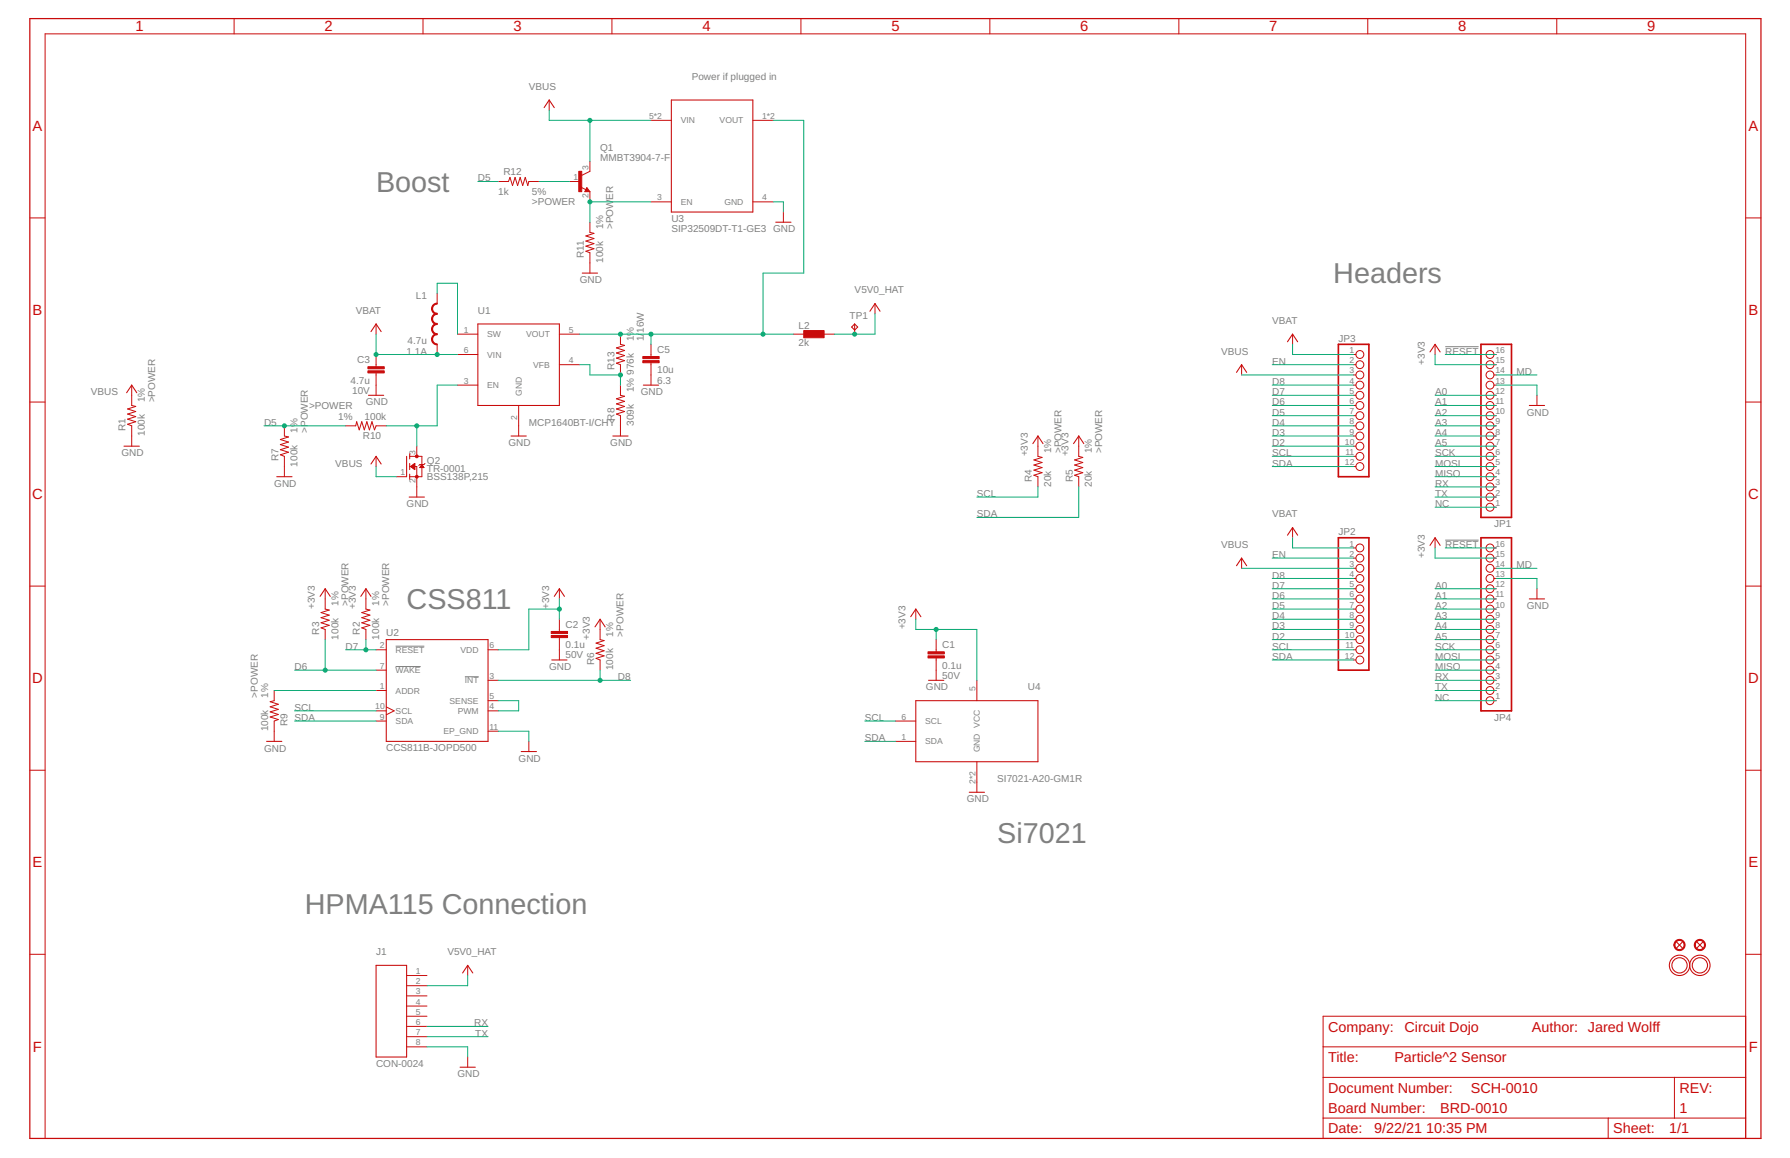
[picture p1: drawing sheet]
<svg xmlns="http://www.w3.org/2000/svg" width="432mm" height="279mm" viewBox="0 0 432 279" stroke-linecap="round" stroke-linejoin="round" font-family="sans-serif">
<path d="M348.6 83.7h8.1M348.6 130.3h8.1M95.4 155.9h7M95.4 160.8h6.1M112.1 163.3h3.4" fill="none" stroke="#808080" stroke-width=".24"/>
<g fill="none" stroke="#c90b0b" stroke-width=".25">
<path d="M131.3 26l1.2-1.9 1.2 1.9M161.9 24.1h19.7v27.1h-19.7zM141.6 45.7l.1 .3h-.4l.3-.5 .4 .6h-.7M187.1 53.6h3.7M115.3 78.2h19.6v19.6h-19.6zM140.5 65.9h3.6M206.2 78.2l.7 .7-.7 .8-.8-.8zM209.8 75.1l1.3-1.8 1.2 1.8M30.5 94.8l1.3-1.9 1.2 1.9M88.9 95.4h3.7M89.5 80l1.2-1.8 1.2 1.8M155.2 92.9h3.7"/>
<path d="M298.3 89.9l1.2-1.9 1.2 1.9M310.6 82.5l1.2-1.9 1.2 1.9M345 84.9l1.2-1.8 1.2 1.8M368.9 97.8h3.7M29.9 107.7h3.7M66.8 115h3.6M89.5 112l1.2-1.9 1.2 1.9M98.1 110.1v4.9M98.7 119.9h3.7M98.8 109.5v1.2M98.8 111.8v1.5M98.8 114.4v1.2"/>
<path d="M123.3 105.2h3.7M147.8 105.2h3.7M249.2 107l1.2-1.8 1.2 1.8M259 107l1.2-1.8 1.3 1.8M298.3 136.5l1.2-1.8 1.2 1.8M310.6 129.1l1.2-1.8 1.2 1.8M345 131.6l1.2-1.8 1.2 1.8M77.2 143.9l1.2-1.9 1.3 1.9M87 143.9l1.3-1.9 1.2 1.9M93.2 154.3h24.5v24.6h-24.5zM133.1 159.2h3.7M133.7 143.9l1.2-1.9 1.3 1.9"/>
<path d="M143.5 151.3l1.3-1.9 1.2 1.9M219.7 148.8l1.2-1.8 1.2 1.8M368.9 144.5h3.7M64.3 178.9h3.7M220.9 169.1h29.5v14.7h-29.5zM224 164.1h3.7M125.7 181.3h3.7M233.8 191.2h3.7M90.7 232.9h7.4v22.1h-7.4zM111.6 234.8l1.2-1.9 1.2 1.9M404.4 227.3l1.5 1.4M405.9 227.3l-1.5 1.4"/>
<path d="M409.3 227.3l1.5 1.4M410.8 227.3l-1.5 1.4M111 257.5h3.7"/>
<circle cx="405.2" cy="232.9" r="1.84"/>
<circle cx="405.2" cy="232.9" r="2.46"/>
<circle cx="410.1" cy="232.9" r="1.84"/>
<circle cx="410.1" cy="232.9" r="2.46"/>
</g>
<g fill="#c90b0b" stroke="#c90b0b" stroke-width=".24">
<path d="M409.1 227.1a1.35 1.35 0 0 1 2.1 .2 1.35 1.35 0 0 1-.8 2 1.35 1.35 0 0 1-1.7-1.3h.3a1.11 1.11 0 0 1 1.6-.9 1.11 1.11 0 0 1 .1 1.8 1.11 1.11 0 0 1-1.7-.6v-.3h-.3z" fill-rule="evenodd"/>
<path d="M404.2 227.1a1.35 1.35 0 0 1 2.1 .2 1.35 1.35 0 0 1-.8 2 1.35 1.35 0 0 1-1.7-1.3h.2a1.1 1.1 0 0 1 1.6-1 1.1 1.1 0 0 1 .3 1.8 1.1 1.1 0 0 1-1.8-.5l-.1-.3h-.2z" fill-rule="evenodd"/>
<path d="M104.5 73.5l1-.4v.3l-.8 .3-.3 .8h-.3z" fill-rule="evenodd"/>
<path d="M104.1 74.5h.3l.3 .8 .8 .3v.2a1.34 1.34 0 0 1-1.4-1.3z" fill-rule="evenodd"/>
<path d="M104.5 76l1-.4v.2l-.8 .4-.3 .7h-.3z" fill-rule="evenodd"/>
<path d="M104.1 76.9h.3l.3 .8 .8 .3v.3a1.34 1.34 0 0 1-1.4-1.4z" fill-rule="evenodd"/>
<path d="M104.5 78.4l1-.4v.3l-.8 .3-.3 .8h-.3z" fill-rule="evenodd"/>
<path d="M104.1 79.4h.3l.3 .8 .8 .3v.3a1.34 1.34 0 0 1-1.4-1.4z" fill-rule="evenodd"/>
<path d="M104.5 80.9l1-.4v.3l-.8 .3-.3 .8h-.3z" fill-rule="evenodd"/>
<path d="M104.1 81.9h.3l.3 .7 .8 .4v.2a1.34 1.34 0 0 1-1.4-1.3z" fill-rule="evenodd"/>
<circle cx="100.5" cy="115" r=".34"/>
<circle cx="100.5" cy="110.1" r=".34"/>
</g>
<path d="M322.9 83.1h7.3v31.9h-7.3zM357.3 83.1h7.3v41.7h-7.3zM322.9 129.8h7.3v31.9h-7.3zM357.3 129.8h7.3v41.7h-7.3z" fill="none" stroke="#c90b0b" stroke-width=".4"/>
<g fill="none" stroke="#c90b0b" stroke-width=".24">
<path d="M56.5 4.5v3.7M102 4.5v3.7M147.6 4.5v3.7M193.2 4.5v3.7M238.8 4.5v3.7M284.4 4.5v3.7M329.9 4.5v3.7M375.5 4.5v3.7M132.5 24.1v2.5M142.3 38.9v2.4l-2 1M157 29h4.9M181.6 29h4.9"/>
<path d="M7.2 52.6h3.7M120.2 43.8h2.5l.3-1 .6 2 .6-2 .7 2 .6-2 .6 2 .6-2 .6 2 .3-1h2.4M137.4 43.8h2.4M140.1 45.2l1.2 .6M141.6 45.3l.7 .9h-1.2zM142.3 46.2v2.5M142.3 53.6v2.5l1 .2-2 .6 2 .7-2 .6 2 .6-2 .6 2 .6-2 .6 1 .4v4.9M157 48.7h4.9M181.6 48.7h4.9M189 51.2v2.4M421.1 52.6h3.7M90.7 78.2v2.4"/>
<path d="M105.5 70.8v2.5M206.2 78.2v2.4M211.1 73.3v2.4M7.2 97h3.7M31.8 92.9v4.9l.9 .3-1.9 .6 1.9 .6-1.9 .6 1.9 .6-1.9 .6 1.9 .6-1.9 .7 1 .3v5M90.7 85.5v3M90.7 90v5.4M105.5 83.1v2.4M110.4 92.9h4.9M110.4 85.5h4.9M110.4 80.6h4.9M125.1 97.8v7.4"/>
<path d="M134.9 88h4.9M134.9 80.6h4.9M149.7 92.9v2.5l1 .2-2 .6 2 .6-2 .7 2 .6-2 .6 2 .6-2 .6 1 .4v4.9M149.7 80.6v2.5l1 .2-2 .6 2 .7-2 .6 2 .6-2 .6 2 .6-2 .6 1 .4v2.5M157 83.1v2.9M157 87.5v5.4M191.4 80.6h2.5M198.8 80.6h2.5M299.5 88v2.5M311.8 80.6v2.5M326.5 97.8h.6M326.5 95.4h.6"/>
<path d="M326.5 92.9h.6M326.5 90.5h.6M326.5 88h.6M326.5 85.5h.6M346.2 83.1v2.4M360.4 97.8h.5M360.4 95.4h.5M360.4 92.9h.5M360.4 90.5h.5M360.4 88h.5M360.4 85.5h.5M370.8 95.4v2.4"/>
<path d="M421.1 97h3.7M68.6 102.7v2.5l1 .2-2 .6 2 .7-2 .6 2 .6-2 .6 2 .6-2 .6 1 .4v4.9M83.4 102.7h2.4l.2-1 .7 2 .6-2 .6 2 .6-2 .6 2 .6-2 .6 2 .4-1h2.5M90.7 110.1v2.5M95.6 115h2.5M98.8 110.1h3v4.9h-3M98.8 112.6h1.7v7.3M99.1 112.6l1-.8v1.5zM99.2 112.5h.9M99.2 112.7h.9M99.4 112.8h.7M99.4 112.3h.7"/>
<path d="M99.5 112.2h.6M99.5 112.9h.6M99.7 112.1h.4M99.7 113h.4M99.8 113.1h.3M99.8 112h.3M100 113.3h.1M100 111.9h.1M100.5 107.7v2.4M101.3 112.8h1M101.4 112.7h.8M101.4 112.6h.7"/>
<path d="M101.5 112.5h.5M101.6 112.3h.3M101.7 112.2h.2M101.7 112.1h.1M101.8 112.1l.5 .7h-1zM102.5 111.8l-.2 .3h-1l-.3 .2M250.4 105.2v4.9l1 .3-2 .6 2 .6-2 .6 2 .6-2 .6 2 .6-2 .7 1 .3v2.5M260.2 105.2v4.9l1 .3-2 .6 2 .6-2 .6 2 .6-2 .6 2 .6-2 .7 1 .3v2.5M326.5 112.6h.6M326.5 110.1h.6M326.5 107.7h.6M326.5 105.2h.6"/>
<path d="M326.5 102.7h.6M326.5 100.3h.6M360.4 119.9h.5M360.4 117.5h.5M360.4 115h.5M360.4 112.6h.5M360.4 110.1h.5M360.4 107.7h.5M360.4 105.2h.5M360.4 102.7h.5M360.4 100.3h.5M299.5 134.7v2.4"/>
<path d="M311.8 127.3v2.5M326.5 132.2h.6M326.5 134.7h.6M326.5 137.1h.6M326.5 139.6h.6M346.2 129.8v2.4M360.4 122.4h.5M360.4 132.2h.5M360.4 134.7h.5M360.4 137.1h.5M360.4 139.6h.5M7.2 141.4h3.7"/>
<path d="M78.4 142v5l1 .2-2 .6 2 .6-2 .6 2 .6-2 .7 2 .6-2 .6 1 .4v2.4M88.3 142v5l.9 .2-1.9 .6 1.9 .6-1.9 .6 1.9 .6-1.9 .7 1.9 .6-1.9 .6 1 .4v2.4M90.7 156.8h2.5M117.7 156.8h2.5M134.9 142v2.5M134.9 149.4v3M134.9 153.8v5.4M144.8 149.4v4.9l.9 .3-1.9 .6 1.9 .6-1.9 .6 1.9 .6-1.9 .6 1.9 .6-1.9 .7 1 .3v2.5M220.9 147v2.4M225.8 154.3v3M225.8 158.7v5.4M326.5 142h.6"/>
<path d="M326.5 144.5h.6M326.5 147h.6M326.5 149.4h.6M326.5 151.9h.6M326.5 154.3h.6M326.5 156.8h.6M326.5 159.2h.6M360.4 142h.5M360.4 144.5h.5M360.4 147h.5M360.4 149.4h.5M360.4 151.9h.5"/>
<path d="M360.4 154.3h.5M360.4 156.8h.5M360.4 159.2h.5M370.8 142v2.5M421.1 141.4h3.7M66.1 166.6v2.5l-.9 .2 1.9 .6-1.9 .6 1.9 .7-1.9 .6 1.9 .6-1.9 .6 1.9 .6-1 .4v4.9M90.7 166.6h2.5M90.7 161.7h2.5M90.7 171.5h2.5M90.7 174h2.5M93.2 170.6l1.9 .9-1.9 1M117.7 169.1h2.5"/>
<path d="M117.7 164.1h2.5M117.7 171.5h2.5M117.7 176.4h2.5M127.6 178.9v2.4M216 174h4.9M216 178.9h4.9M235.6 164.1v5M360.4 169.1h.5M360.4 166.6h.5M360.4 164.1h.5M360.4 161.7h.5M7.2 185.8h3.7"/>
<path d="M235.6 183.8v7.4M421.1 185.8h3.7M7.2 230.3h3.7M98.1 235.4h4.9M98.1 237.8h4.9M112.8 232.9v2.5M421.1 230.3h3.7M98.1 245.2h4.9M98.1 252.6h4.9M98.1 240.3h4.9M98.1 242.7h4.9M98.1 247.6h4.9"/>
<path d="M98.1 250.1h4.9M112.8 255v2.5M319.2 259.9h101.9M319.2 252.6h101.9M403.9 259.9v9.9M421.1 245.2h-101.9v29.5h101.9v-266.5h-410.2v266.5M319.2 269.8h101.9M387.9 269.8v4.9"/>
<circle cx="328" cy="88" r=".95"/>
<circle cx="328" cy="95.4" r=".95"/>
<circle cx="328" cy="97.8" r=".95"/>
<circle cx="328" cy="92.9" r=".95"/>
<circle cx="328" cy="90.5" r=".95"/>
<circle cx="328" cy="85.5" r=".95"/>
<circle cx="359.4" cy="95.4" r=".95"/>
<circle cx="359.4" cy="90.5" r=".95"/>
<circle cx="359.4" cy="97.8" r=".95"/>
<circle cx="359.4" cy="92.9" r=".95"/>
<circle cx="359.4" cy="88" r=".95"/>
<circle cx="359.4" cy="85.5" r=".95"/>
<circle cx="328" cy="100.3" r=".95"/>
<circle cx="328" cy="105.2" r=".95"/>
<circle cx="328" cy="107.7" r=".95"/>
<circle cx="328" cy="112.6" r=".95"/>
<circle cx="328" cy="102.7" r=".95"/>
<circle cx="328" cy="110.1" r=".95"/>
<circle cx="359.4" cy="100.3" r=".95"/>
<circle cx="359.4" cy="107.7" r=".95"/>
<circle cx="359.4" cy="105.2" r=".95"/>
<circle cx="359.4" cy="102.7" r=".95"/>
<circle cx="359.4" cy="119.9" r=".95"/>
<circle cx="359.4" cy="117.5" r=".95"/>
<circle cx="359.4" cy="115" r=".95"/>
<circle cx="359.4" cy="112.6" r=".95"/>
<circle cx="359.4" cy="110.1" r=".95"/>
<circle cx="328" cy="139.6" r=".95"/>
<circle cx="328" cy="132.2" r=".95"/>
<circle cx="328" cy="134.7" r=".95"/>
<circle cx="328" cy="137.1" r=".95"/>
<circle cx="359.4" cy="122.4" r=".95"/>
<circle cx="359.4" cy="132.2" r=".95"/>
<circle cx="359.4" cy="137.1" r=".95"/>
<circle cx="359.4" cy="134.7" r=".95"/>
<circle cx="359.4" cy="139.6" r=".95"/>
<circle cx="328" cy="149.4" r=".95"/>
<circle cx="328" cy="142" r=".95"/>
<circle cx="328" cy="151.9" r=".95"/>
<circle cx="328" cy="156.8" r=".95"/>
<circle cx="328" cy="159.2" r=".95"/>
<circle cx="328" cy="144.5" r=".95"/>
<circle cx="328" cy="147" r=".95"/>
<circle cx="328" cy="154.3" r=".95"/>
<circle cx="359.4" cy="151.9" r=".95"/>
<circle cx="359.4" cy="159.2" r=".95"/>
<circle cx="359.4" cy="156.8" r=".95"/>
<circle cx="359.4" cy="144.5" r=".95"/>
<circle cx="359.4" cy="142" r=".95"/>
<circle cx="359.4" cy="149.4" r=".95"/>
<circle cx="359.4" cy="154.3" r=".95"/>
<circle cx="359.4" cy="147" r=".95"/>
<circle cx="359.4" cy="164.1" r=".95"/>
<circle cx="359.4" cy="161.7" r=".95"/>
<circle cx="359.4" cy="166.6" r=".95"/>
<circle cx="359.4" cy="169.1" r=".95"/>
</g>
<path d="M7.2 4.5h417.6v270.2h-417.6z" fill="none" stroke="#c90b0b" stroke-width=".3"/>
<g fill="#c90b0b" stroke="#c90b0b" stroke-width=".24">
<path d="M223.9 158.2h3.9v.5h-3.9z"/>
<path d="M223.9 157.3h3.9v.5h-3.9z"/>
<path d="M133 153.3h3.9v.5h-3.9z"/>
<path d="M133 152.4h3.9v.5h-3.9z"/>
<path d="M88.8 89.5h3.9v.5h-3.9z"/>
<path d="M88.8 88.5h3.9v.5h-3.9z"/>
<path d="M155.1 87h3.9v.5h-3.9z"/>
<path d="M155.1 86h3.9v.5h-3.9z"/>
<path d="M139.6 41.3h.7v4.9h-.7z"/>
<path d="M193.9 79.8h4.9v1.7h-4.9z"/>
</g>
<g fill="none" stroke="#0dab76" stroke-width=".24">
<path d="M132.5 26.6v2.4h24.5M142.3 29v9.9M186.5 29h7.4v36.9h-9.8v14.7M115.3 43.8h4.9M130 43.8h7.4M157 48.7h-14.7v4.9M186.5 48.7h2.5v2.5M105.5 70.8v-2.5h4.9v12.3M211.1 75.7v4.9h-9.8M90.7 80.6v4.9h19.7M110.4 92.9h-4.9v9.8h-12.3M139.8 88h2.5v2.5h7.4v2.4"/>
<path d="M139.8 80.6h51.6M157 80.6v2.5M299.5 90.5h27M306.9 92.9h19.6M306.9 97.8h19.6M306.9 95.4h19.6M306.9 88h19.6M311.8 83.1v2.4h14.7M346.2 97.8h14.7M346.2 95.4h14.7M346.2 85.5v2.5h14.7M348.6 85.5h12.3"/>
<path d="M360.9 92.9h9.9v2.5M360.9 90.5h9.9M63.7 102.7h19.7M90.7 112.6v2.4h4.9M100.5 102.7v5M250.4 117.5v2.4h-14.8M260.2 117.5v7.3h-24.6M306.9 112.6h19.6M306.9 110.1h19.6M306.9 107.7h19.6M306.9 105.2h19.6M306.9 102.7h19.6"/>
<path d="M306.9 100.3h19.6M346.2 112.6h14.7M346.2 115h14.7M346.2 110.1h14.7M346.2 107.7h14.7M346.2 105.2h14.7M346.2 102.7h14.7M346.2 100.3h14.7M346.2 119.9h14.7M346.2 117.5h14.7M299.5 137.1h27M306.9 139.6h19.6"/>
<path d="M306.9 134.7h19.6M311.8 129.8v2.4h14.7M346.2 132.2v2.5h14.7M346.2 122.4h14.7M348.6 132.2h12.3M360.9 139.6h9.9v2.4M360.9 137.1h9.9M78.4 154.3v7.4M83.4 156.8h7.3M88.3 154.3v2.5M134.9 147h-7.3v9.8h-7.4M134.9 144.5v4.9"/>
<path d="M220.9 149.4v2.5h14.7v12.2M225.8 151.9v2.4M306.9 159.2h19.6M306.9 156.8h19.6M306.9 154.3h19.6M306.9 151.9h19.6M306.9 149.4h19.6M306.9 147h19.6M306.9 144.5h19.6M306.9 142h19.6M346.2 159.2h14.7M346.2 156.8h14.7"/>
<path d="M346.2 154.3h14.7M346.2 151.9h14.7M346.2 149.4h14.7M346.2 147h14.7M346.2 144.5h14.7M346.2 142h14.7M66.1 166.6h24.6M71.1 161.7h19.6M71.1 174h19.6M71.1 171.5h19.6M120.2 176.4h7.4v2.5M120.2 164.1h31.9"/>
<path d="M120.2 169.1h4.9v2.4h-4.9M144.8 161.7v2.4M208.6 174h7.4M208.6 178.9h7.4M346.2 161.7h14.7M346.2 164.1h14.7M346.2 166.6h14.7M346.2 169.1h14.7M112.8 235.4v2.4h-9.8M103 252.6h9.8v2.4M103 250.1h14.7M103 247.6h14.7"/>
</g>
<g fill="#0dab76" stroke="#0dab76" stroke-width=".24">
<circle cx="88.3" cy="156.8" r=".49"/>
<circle cx="134.9" cy="147" r=".49"/>
<circle cx="225.8" cy="151.9" r=".49"/>
<circle cx="142.3" cy="29" r=".49"/>
<circle cx="144.8" cy="164.1" r=".49"/>
<circle cx="78.4" cy="161.7" r=".49"/>
<circle cx="68.6" cy="102.7" r=".49"/>
<circle cx="105.5" cy="85.5" r=".49"/>
<circle cx="90.7" cy="85.5" r=".49"/>
<circle cx="206.2" cy="80.6" r=".49"/>
<circle cx="100.5" cy="102.7" r=".49"/>
<circle cx="142.3" cy="48.7" r=".49"/>
<circle cx="149.7" cy="90.5" r=".49"/>
<circle cx="149.7" cy="80.6" r=".49"/>
<circle cx="157" cy="80.6" r=".49"/>
<circle cx="184.1" cy="80.6" r=".49"/>
</g>
<g font-size="6.9" fill="#808080">
<text x="90.7" y="46.2">Boost</text>
<text x="321.6" y="68.3">Headers</text>
<text x="98.1" y="147">CSS811</text>
<text x="240.6" y="203.4">Si7021</text>
<text x="73.5" y="220.6">HPMA115 Connection</text>
</g>
<g font-size="3.6" fill="#c90b0b">
<text x="32.7" y="7.6">1</text>
<text x="78.3" y="7.6">2</text>
<text x="123.9" y="7.6">3</text>
<text x="169.4" y="7.6">4</text>
<text x="215" y="7.6">5</text>
<text x="260.6" y="7.6">6</text>
<text x="306.2" y="7.6">7</text>
<text x="351.8" y="7.6">8</text>
<text x="397.3" y="7.6">9</text>
<text x="7.9" y="31.6">A</text>
<text x="421.8" y="31.6">A</text>
<text x="7.9" y="76">B</text>
<text x="421.8" y="76">B</text>
<text x="7.8" y="120.5">C</text>
<text x="421.7" y="120.5">C</text>
<text x="7.8" y="164.9">D</text>
<text x="421.7" y="164.9">D</text>
<text x="7.9" y="209.3">E</text>
<text x="421.8" y="209.3">E</text>
<text x="8" y="253.7">F</text>
<text x="421.9" y="253.7">F</text>
</g>
<g font-size="3.5" fill="#c90b0b">
<text x="320.4" y="248.9">Company:</text>
<text x="338.8" y="248.9">Circuit Dojo</text>
<text x="369.5" y="248.9">Author: Jared Wolff</text>
<text x="320.4" y="256.3">Title:</text>
<text x="336.4" y="256.3">Particle^2 Sensor</text>
<text x="320.4" y="263.6">Document Number:</text>
<text x="354.8" y="263.6">SCH-0010</text>
<text x="405.1" y="263.6">REV:</text>
<text x="320.4" y="268.5">Board Number:</text>
<text x="347.4" y="268.5">BRD-0010</text>
<text x="405.1" y="268.5">1</text>
<text x="320.4" y="273.5">Date:</text>
<text x="331.4" y="273.5">9/22/21</text>
<text x="344" y="273.5">10:35 PM</text>
<text x="389.2" y="273.5">Sheet:</text>
<text x="402.7" y="273.5">1/1</text>
</g>
<g font-size="2.4" fill="#808080">
<text x="127.6" y="21.7">VBUS</text>
<text x="166.9" y="19.2">Power if plugged in</text>
<text x="144.8" y="38.9">MMBT3904-7-F</text>
<text x="144.8" y="36.4">Q1</text>
<text x="115.3" y="43.8">D5</text>
<text x="120.2" y="47">1k</text>
<text x="121.4" y="42.3">R12</text>
<text x="128.3" y="47">5%</text>
<text x="128.3" y="49.4">&gt;POWER</text>
<text x="148" y="48.2" transform="rotate(-90 148 48.2)">ER</text>
<text x="162" y="53.6">U3</text>
<text x="145.5" y="55.3" transform="rotate(-90 145.5 55.3)">1%</text>
<text x="148" y="55.3" transform="rotate(-90 148 55.3)">&gt;POW</text>
<text x="162" y="56.1">SIP32509DT-T1-GE3 GND</text>
<text x="140.9" y="62.2" transform="rotate(-90 140.9 62.2)">R11</text>
<text x="145.5" y="63.4" transform="rotate(-90 145.5 63.4)">100k</text>
<text x="139.8" y="68.3">GND</text>
<text x="206.2" y="70.8">V5V0_HAT</text>
<text x="85.8" y="75.7">VBAT</text>
<text x="100.3" y="72">L1</text>
<text x="115.3" y="75.7">U1</text>
<text x="204.9" y="76.9">TP1</text>
<text x="98.3" y="83.1">4.7u</text>
<text x="152.9" y="82.4" transform="rotate(-90 152.9 82.4)">1%</text>
<text x="155.3" y="82.4" transform="rotate(-90 155.3 82.4)">1/</text>
<text x="155.3" y="80.3" transform="rotate(-90 155.3 80.3)">16W</text>
<text x="192.7" y="83.5">2k</text>
<text x="192.7" y="79.3">L2</text>
<text x="306.9" y="78.2">VBAT</text>
<text x="322.9" y="82.5">JP3</text>
<text x="86.2" y="87.6">C3</text>
<text x="98" y="85.5">1.1A</text>
<text x="148.2" y="89.2" transform="rotate(-90 148.2 89.2)">R13</text>
<text x="158.5" y="85.2">C5</text>
<text x="294.6" y="85.5">VBUS</text>
<text x="306.9" y="88">EN</text>
<text x="343.7" y="88" transform="rotate(-90 343.7 88)">+3V3</text>
<text x="348.6" y="85.5">RESET</text>
<text x="21.9" y="95.4">VBUS</text>
<text x="84.5" y="92.5">4.7u</text>
<text x="84.9" y="95">10V</text>
<text x="152.9" y="94.6" transform="rotate(-90 152.9 94.6)">1% 976k</text>
<text x="154.6" y="95.4">GND</text>
<text x="158.5" y="92.5">6.3</text>
<text x="158.5" y="90.1">10u</text>
<text x="306.9" y="95.4">D7</text>
<text x="306.9" y="92.9">D8</text>
<text x="346.2" y="95.4">A0</text>
<text x="365.8" y="90.5">MD</text>
<text x="35" y="97.1" transform="rotate(-90 35 97.1)">1%</text>
<text x="37.4" y="97.1" transform="rotate(-90 37.4 97.1)">&gt;POWER</text>
<text x="74.5" y="98.8">&gt;POWER</text>
<text x="81.6" y="101.3">1%</text>
<text x="87.9" y="101.3">100k</text>
<text x="88.3" y="97.8">GND</text>
<text x="148.2" y="101.5" transform="rotate(-90 148.2 101.5)">R8</text>
<text x="306.9" y="97.8">D6</text>
<text x="306.9" y="100.3">D5</text>
<text x="346.2" y="100.3">A2</text>
<text x="346.2" y="97.8">A1</text>
<text x="368.3" y="100.3">GND</text>
<text x="30.3" y="104" transform="rotate(-90 30.3 104)">R1</text>
<text x="35" y="105.2" transform="rotate(-90 35 105.2)">100k</text>
<text x="63.7" y="102.7">D5</text>
<text x="71.8" y="104.5" transform="rotate(-90 71.8 104.5)">1%</text>
<text x="74.3" y="104.5" transform="rotate(-90 74.3 104.5)">&gt;POWER</text>
<text x="87.5" y="105.9">R10</text>
<text x="122.7" y="107.7">GND</text>
<text x="127.6" y="102.7">MCP1640BT-I/CHY</text>
<text x="147.2" y="107.7">GND</text>
<text x="152.9" y="102.7" transform="rotate(-90 152.9 102.7)">309k</text>
<text x="306.9" y="102.7">D4</text>
<text x="306.9" y="105.2">D3</text>
<text x="306.9" y="107.7">D2</text>
<text x="346.2" y="107.7">A5</text>
<text x="346.2" y="105.2">A4</text>
<text x="346.2" y="102.7">A3</text>
<text x="29.3" y="110.1">GND</text>
<text x="67.2" y="111.3" transform="rotate(-90 67.2 111.3)">R7</text>
<text x="71.8" y="112.6" transform="rotate(-90 71.8 112.6)">100k</text>
<text x="80.9" y="112.6">VBUS</text>
<text x="103" y="113.8">TR-0001</text>
<text x="103" y="111.9">Q2</text>
<text x="247.9" y="110.1" transform="rotate(-90 247.9 110.1)">+3V3</text>
<text x="253.6" y="109.4" transform="rotate(-90 253.6 109.4)">1%</text>
<text x="256" y="109.4" transform="rotate(-90 256 109.4)">&gt;POWER</text>
<text x="257.8" y="110.1" transform="rotate(-90 257.8 110.1)">+3V3</text>
<text x="263.4" y="109.4" transform="rotate(-90 263.4 109.4)">1%</text>
<text x="265.9" y="109.4" transform="rotate(-90 265.9 109.4)">&gt;POWER</text>
<text x="306.9" y="110.1">SCL</text>
<text x="306.9" y="112.6">SDA</text>
<text x="346.2" y="112.6">MOSI</text>
<text x="346.2" y="110.1">SCK</text>
<text x="66.2" y="117.5">GND</text>
<text x="103" y="115.8">BSS138P,215</text>
<text x="235.6" y="119.9">SCL</text>
<text x="248.9" y="116.2" transform="rotate(-90 248.9 116.2)">R4</text>
<text x="253.6" y="117.5" transform="rotate(-90 253.6 117.5)">20k</text>
<text x="258.8" y="116.2" transform="rotate(-90 258.8 116.2)">R5</text>
<text x="263.4" y="117.5" transform="rotate(-90 263.4 117.5)">20k</text>
<text x="346.2" y="115">MISO</text>
<text x="346.2" y="119.9">TX</text>
<text x="346.2" y="117.5">RX</text>
<text x="98.1" y="122.4">GND</text>
<text x="235.6" y="124.8">SDA</text>
<text x="306.9" y="124.8">VBAT</text>
<text x="346.2" y="122.4">NC</text>
<text x="322.9" y="129.1">JP2</text>
<text x="360.5" y="127.2">JP1</text>
<text x="294.6" y="132.2">VBUS</text>
<text x="306.9" y="134.7">EN</text>
<text x="343.7" y="134.7" transform="rotate(-90 343.7 134.7)">+3V3</text>
<text x="348.6" y="132.2">RESET</text>
<text x="365.8" y="137.1">MD</text>
<text x="306.9" y="142">D7</text>
<text x="306.9" y="139.6">D8</text>
<text x="346.2" y="142">A0</text>
<text x="76" y="147" transform="rotate(-90 76 147)">+3V3</text>
<text x="81.6" y="146.2" transform="rotate(-90 81.6 146.2)">1%</text>
<text x="84.1" y="146.2" transform="rotate(-90 84.1 146.2)">&gt;POWER</text>
<text x="85.8" y="147" transform="rotate(-90 85.8 147)">+3V3</text>
<text x="91.5" y="146.2" transform="rotate(-90 91.5 146.2)">1%</text>
<text x="93.9" y="146.2" transform="rotate(-90 93.9 146.2)">&gt;POWER</text>
<text x="132.5" y="147" transform="rotate(-90 132.5 147)">+3V3</text>
<text x="306.9" y="149.4">D4</text>
<text x="306.9" y="144.5">D6</text>
<text x="306.9" y="147">D5</text>
<text x="346.2" y="149.4">A3</text>
<text x="346.2" y="147">A2</text>
<text x="346.2" y="144.5">A1</text>
<text x="368.3" y="147">GND</text>
<text x="77" y="153.1" transform="rotate(-90 77 153.1)">R3</text>
<text x="81.6" y="154.3" transform="rotate(-90 81.6 154.3)">100k</text>
<text x="86.8" y="153.1" transform="rotate(-90 86.8 153.1)">R2</text>
<text x="91.5" y="154.3" transform="rotate(-90 91.5 154.3)">100k</text>
<text x="93.2" y="153.6">U2</text>
<text x="136.4" y="151.5">C2</text>
<text x="142.3" y="154.3" transform="rotate(-90 142.3 154.3)">+3V3</text>
<text x="148" y="153.6" transform="rotate(-90 148 153.6)">1%</text>
<text x="150.4" y="153.6" transform="rotate(-90 150.4 153.6)">&gt;POWER</text>
<text x="218.5" y="151.9" transform="rotate(-90 218.5 151.9)">+3V3</text>
<text x="306.9" y="151.9">D3</text>
<text x="306.9" y="154.3">D2</text>
<text x="346.2" y="154.3">A5</text>
<text x="346.2" y="151.9">A4</text>
<text x="71.1" y="161.7">D6</text>
<text x="83.3" y="156.8">D7</text>
<text x="132.5" y="161.7">GND</text>
<text x="136.4" y="158.9">50V</text>
<text x="136.4" y="156.4">0.1u</text>
<text x="143.3" y="160.5" transform="rotate(-90 143.3 160.5)">R6</text>
<text x="148" y="161.7" transform="rotate(-90 148 161.7)">100k</text>
<text x="227.3" y="161.3">0.1u</text>
<text x="227.3" y="156.4">C1</text>
<text x="306.9" y="156.8">SCL</text>
<text x="306.9" y="159.2">SDA</text>
<text x="346.2" y="159.2">MOSI</text>
<text x="346.2" y="161.7">MISO</text>
<text x="346.2" y="156.8">SCK</text>
<text x="149" y="164.1">D8</text>
<text x="223.4" y="166.6">GND</text>
<text x="227.3" y="163.8">50V</text>
<text x="247.9" y="166.6">U4</text>
<text x="346.2" y="166.6">TX</text>
<text x="346.2" y="164.1">RX</text>
<text x="62.2" y="168.3" transform="rotate(-90 62.2 168.3)">&gt;POWER</text>
<text x="64.7" y="168.3" transform="rotate(-90 64.7 168.3)">1%</text>
<text x="71.1" y="171.5">SCL</text>
<text x="71.1" y="174">SDA</text>
<text x="208.6" y="174">SCL</text>
<text x="346.2" y="169.1">NC</text>
<text x="360.5" y="173.8">JP4</text>
<text x="64.7" y="176.4" transform="rotate(-90 64.7 176.4)">100k</text>
<text x="69.3" y="175.2" transform="rotate(-90 69.3 175.2)">R9</text>
<text x="208.6" y="178.9">SDA</text>
<text x="63.7" y="181.3">GND</text>
<text x="93.2" y="181.1">CCS811B-JOPD500</text>
<text x="125.1" y="183.8">GND</text>
<text x="240.6" y="188.7">SI7021-A20-GM1R</text>
<text x="233.2" y="193.6">GND</text>
<text x="90.7" y="230.5">J1</text>
<text x="107.9" y="230.5">V5V0_HAT</text>
<text x="114.4" y="247.7">RX</text>
<text x="114.6" y="250.1">TX</text>
<text x="90.7" y="257.5">CON-0024</text>
<text x="110.4" y="259.9">GND</text>
</g>
<g font-size="2.1" fill="#808080">
<text x="156.6" y="28.7">5*2</text>
<text x="164.2" y="29.8">VIN</text>
<text x="173.6" y="29.8">VOUT</text>
<text x="183.9" y="28.7">1*2</text>
<text x="142" y="41" transform="rotate(-90 142 41)">3</text>
<text x="138.3" y="43.4">1</text>
<text x="142" y="47.8" transform="rotate(-90 142 47.8)">2</text>
<text x="158.5" y="48.4">3</text>
<text x="164.2" y="49.4">EN</text>
<text x="174.7" y="49.4">GND</text>
<text x="183.9" y="48.4">4</text>
<text x="111.9" y="80.3">1</text>
<text x="117.5" y="81.4">SW</text>
<text x="126.9" y="81.4">VOUT</text>
<text x="137.2" y="80.3">5</text>
<text x="111.9" y="85.2">6</text>
<text x="117.5" y="86.3">VIN</text>
<text x="128.6" y="88.7">VFB</text>
<text x="137.2" y="87.7">4</text>
<text x="325.6" y="85.2">1</text>
<text x="325.6" y="87.7">2</text>
<text x="360.7" y="87.7">15</text>
<text x="360.7" y="85.2">16</text>
<text x="111.9" y="92.6">3</text>
<text x="117.5" y="93.6">EN</text>
<text x="125.8" y="95.6" transform="rotate(-90 125.8 95.6)">GND</text>
<text x="325.6" y="90.1">3</text>
<text x="325.6" y="92.6">4</text>
<text x="325.6" y="95">5</text>
<text x="360.7" y="95">12</text>
<text x="360.7" y="92.6">13</text>
<text x="360.7" y="90.1">14</text>
<text x="124.8" y="101.2" transform="rotate(-90 124.8 101.2)">2</text>
<text x="325.6" y="97.5">6</text>
<text x="325.6" y="99.9">7</text>
<text x="360.7" y="99.9">10</text>
<text x="360.7" y="97.5">11</text>
<text x="324.4" y="107.3">10</text>
<text x="325.6" y="102.4">8</text>
<text x="325.6" y="104.9">9</text>
<text x="360.7" y="107.3">7</text>
<text x="360.7" y="104.9">8</text>
<text x="360.7" y="102.4">9</text>
<text x="100.2" y="109.8" transform="rotate(-90 100.2 109.8)">3</text>
<text x="324.4" y="112.2">12</text>
<text x="324.6" y="109.8">11</text>
<text x="360.7" y="112.2">5</text>
<text x="360.7" y="109.8">6</text>
<text x="96.6" y="114.7">1</text>
<text x="100.2" y="116.5" transform="rotate(-90 100.2 116.5)">2</text>
<text x="360.7" y="119.6">2</text>
<text x="360.7" y="117.1">3</text>
<text x="360.7" y="114.7">4</text>
<text x="360.7" y="122">1</text>
<text x="325.6" y="131.9">1</text>
<text x="360.7" y="131.9">16</text>
<text x="325.6" y="134.3">2</text>
<text x="325.6" y="136.8">3</text>
<text x="360.7" y="136.8">14</text>
<text x="360.7" y="134.3">15</text>
<text x="325.6" y="139.2">4</text>
<text x="325.6" y="141.7">5</text>
<text x="360.7" y="141.7">12</text>
<text x="360.7" y="139.2">13</text>
<text x="325.6" y="144.2">6</text>
<text x="325.6" y="146.6">7</text>
<text x="325.6" y="149.1">8</text>
<text x="360.7" y="149.1">9</text>
<text x="360.7" y="146.6">10</text>
<text x="360.7" y="144.2">11</text>
<text x="324.4" y="154">10</text>
<text x="325.6" y="151.5">9</text>
<text x="360.7" y="154">7</text>
<text x="360.7" y="151.5">8</text>
<text x="91.7" y="156.4">2</text>
<text x="91.7" y="161.3">7</text>
<text x="95.4" y="157.5">RESET</text>
<text x="111.1" y="157.5">VDD</text>
<text x="118.1" y="156.4">6</text>
<text x="324.4" y="158.9">12</text>
<text x="324.6" y="156.4">11</text>
<text x="360.7" y="161.3">4</text>
<text x="360.7" y="158.9">5</text>
<text x="360.7" y="156.4">6</text>
<text x="91.7" y="166.3">1</text>
<text x="95.4" y="167.3">ADDR</text>
<text x="95.4" y="162.4">WAKE</text>
<text x="112.1" y="164.9">INT</text>
<text x="118.1" y="163.8">3</text>
<text x="235.3" y="166.8" transform="rotate(-90 235.3 166.8)">5</text>
<text x="360.7" y="166.3">2</text>
<text x="360.7" y="163.8">3</text>
<text x="90.5" y="171.2">10</text>
<text x="91.7" y="173.6">9</text>
<text x="95.4" y="172.3">SCL</text>
<text x="108.5" y="169.8">SENSE</text>
<text x="110.4" y="172.3">PWM</text>
<text x="118.1" y="171.2">4</text>
<text x="118.1" y="168.7">5</text>
<text x="217.5" y="173.6">6</text>
<text x="360.7" y="168.7">1</text>
<text x="95.4" y="174.7">SDA</text>
<text x="106.9" y="177.2">EP_GND</text>
<text x="118.1" y="176.1">11</text>
<text x="217.5" y="178.5">1</text>
<text x="223.2" y="174.7">SCL</text>
<text x="223.2" y="179.6">SDA</text>
<text x="236.4" y="181.5" transform="rotate(-90 236.4 181.5)">GND VCC</text>
<text x="235.3" y="189.2" transform="rotate(-90 235.3 189.2)">2*2</text>
<text x="100.3" y="235">1</text>
<text x="100.3" y="237.5">2</text>
<text x="100.3" y="239.9">3</text>
<text x="100.3" y="242.4">4</text>
<text x="100.3" y="244.9">5</text>
<text x="100.3" y="247.3">6</text>
<text x="100.3" y="249.8">7</text>
<text x="100.3" y="252.2">8</text>
</g>
</svg>
